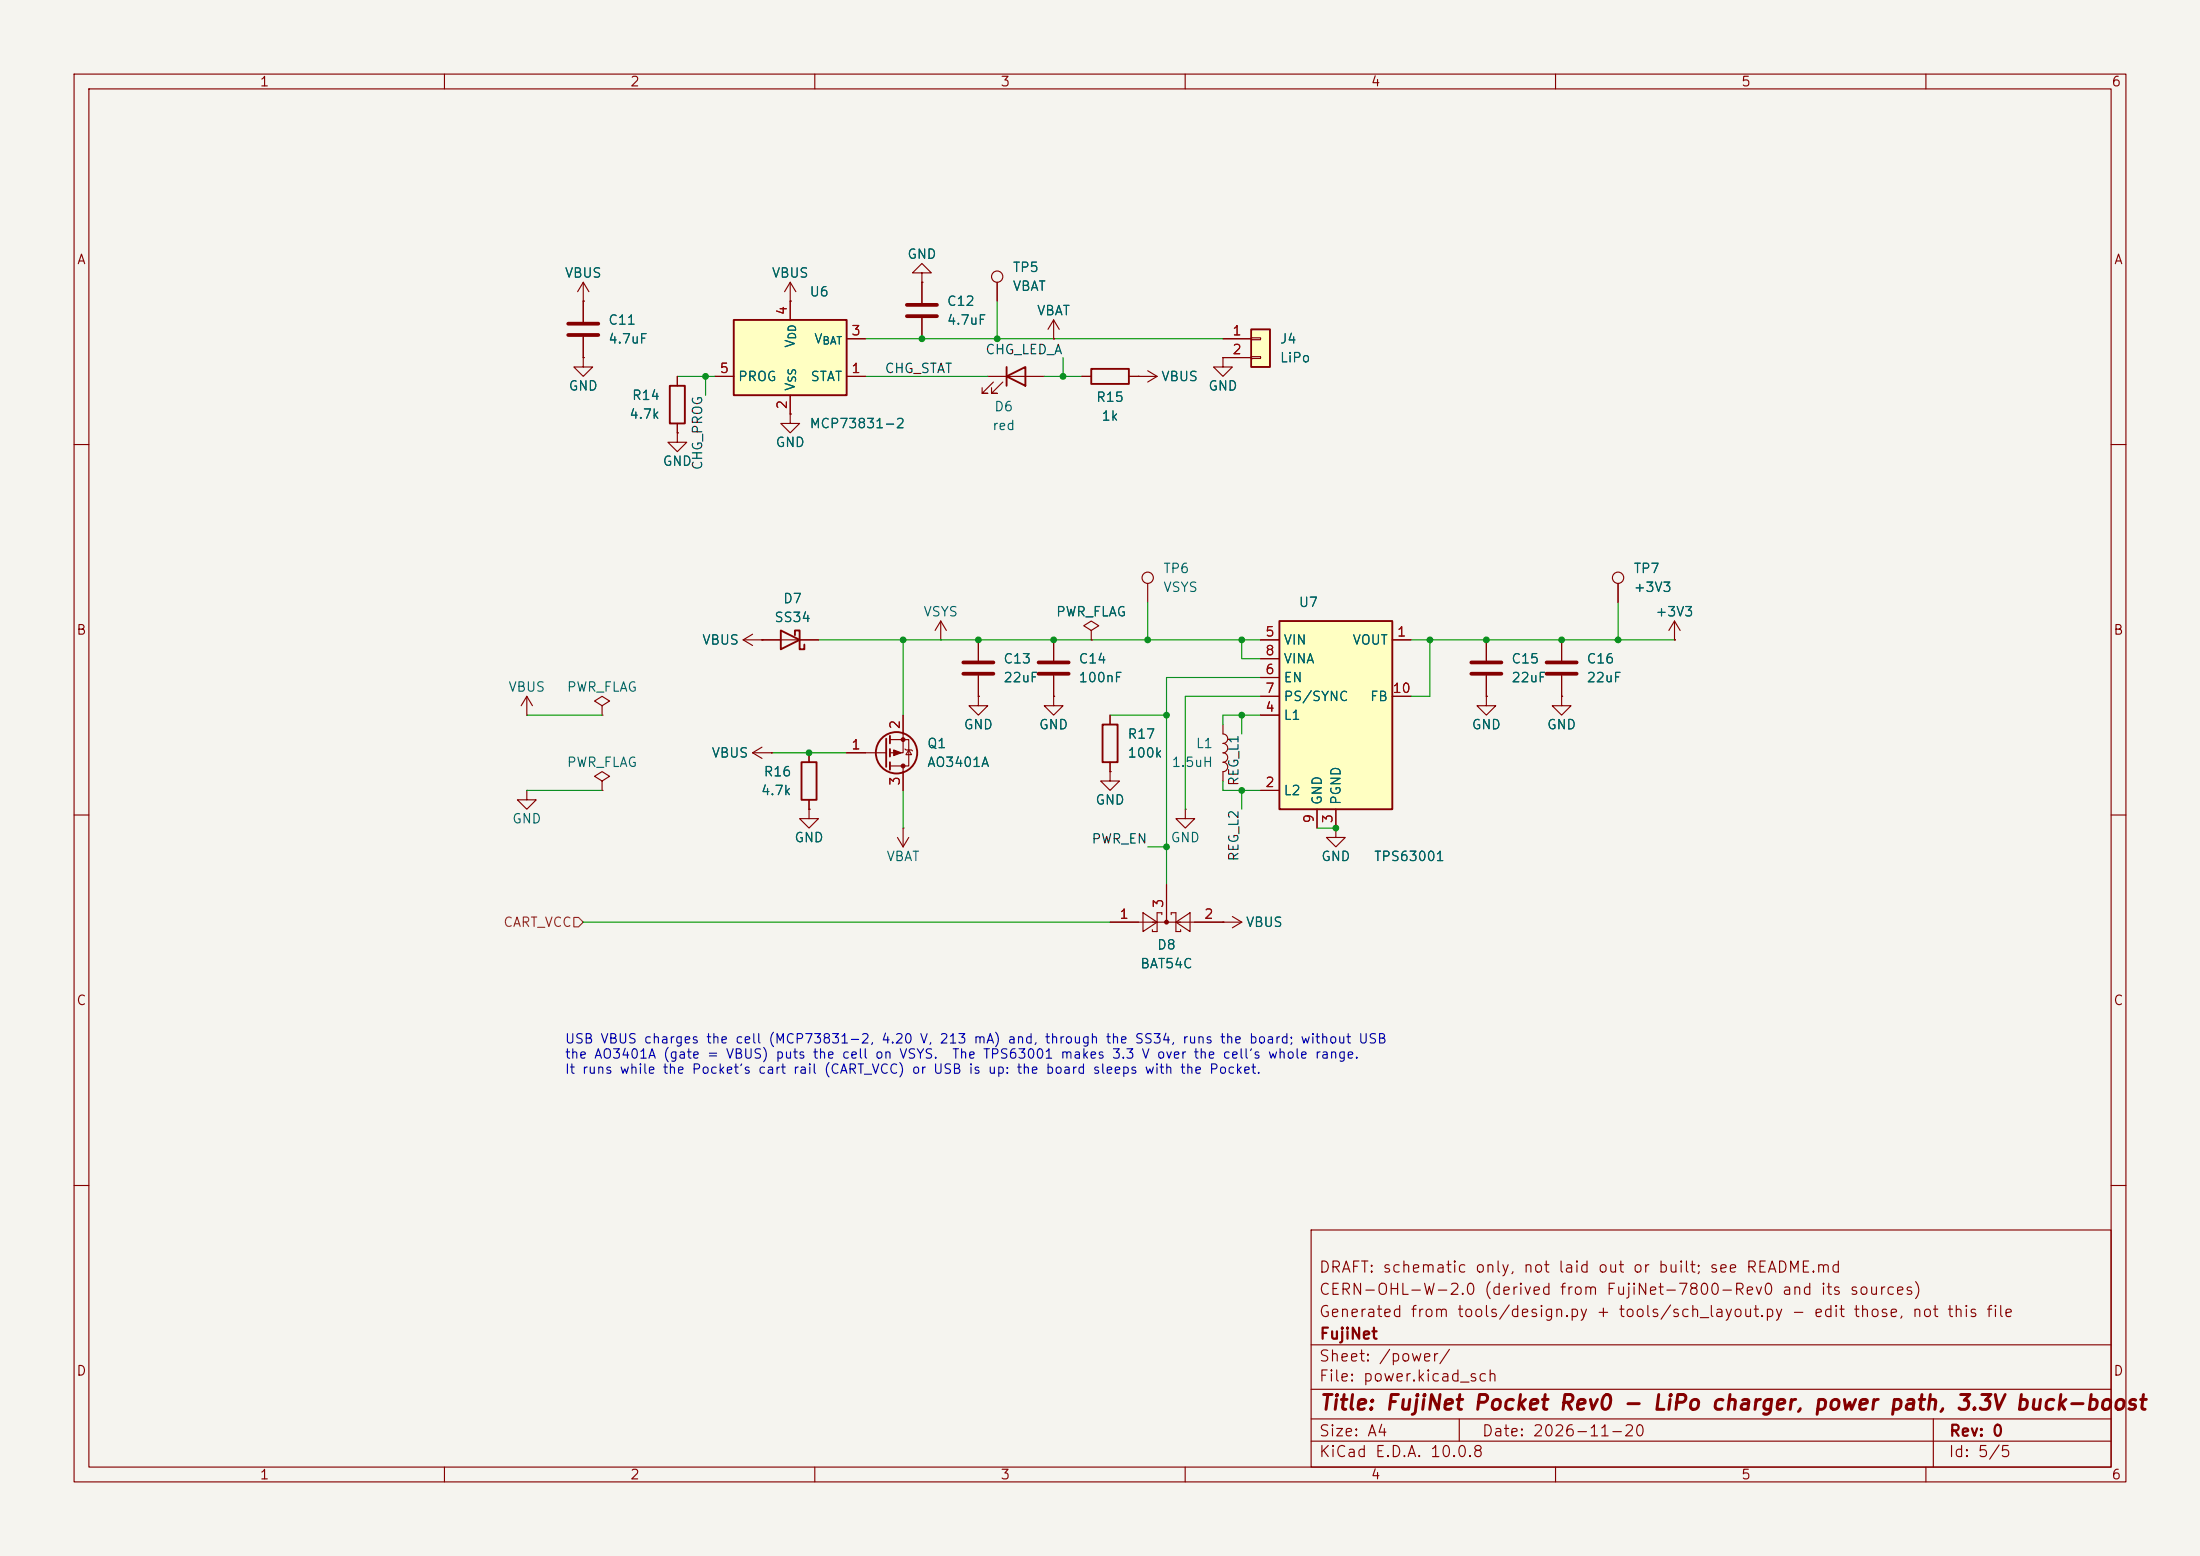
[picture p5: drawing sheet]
<svg xmlns="http://www.w3.org/2000/svg" width="297mm" height="210mm" viewBox="0 0 297 210" stroke-linecap="round" stroke-linejoin="round" font-family="sans-serif">
<path d="M0 0h297v210h-297z" fill="#f5f4ef" stroke="#f5f4ef" stroke-width=".14"/>
<g fill="none" stroke="#840000" stroke-width=".15">
<path d="M10 10h277v190h-277zM12 12h273v186h-273zM60 10v2M110 10v2M160 10v2M210 10v2M260 10v2M78.7 48.3v1.2h1.3l-1.3 1.3-1.2-1.3h1.2M78.7 48.3h.1M10 60h2M285 60h2M200.7 94v1.3h1.2l-1.2 1.2-1.3-1.2h1.3"/>
<path d="M200.7 94h.1M200.7 86.4v2.8M200.7 91.2v2.8M210.8 94v1.3h1.3l-1.3 1.2-1.3-1.2h1.3M210.8 94h.1M10 110h2M180.3 111.8v1.2h1.3l-1.3 1.3-1.2-1.3h1.2M180.3 111.8h.1M285 110h2M10 160h2M177 166h108v32h-108zM285 160h2"/>
<path d="M60 198v2M110 198v2M160 198v2M177 194.5h108M177 191.5h108M177 187.5h108M177 181.5h108M197 191.5v3M210 198v2M260 198v2M261 191.5v6.5"/>
</g>
<path d="M198.6 89.4h4.1M198.6 90.9h4.1" fill="none" stroke="#840000" stroke-width=".51"/>
<path d="M172.7 83.8h15.3v25.4h-15.3z" fill="#ffffc2"/>
<g fill="none" stroke="#840000" stroke-width=".25">
<path d="M90.4 52.1h2.1v5.1h-2.1zM135.9 50.8l2.5-1.3v2.6zM135.9 49.5v2.6M119.6 99.7v3.8M120.1 99.3v1M172.7 83.8h15.3v25.4h-15.3zM108.2 102.9h2v5.1h-2zM120.1 101.1v1M120.1 102.9v1"/>
<circle cx="121" cy="101.6" r="2.79"/>
</g>
<g fill="none" stroke="#840000" stroke-width=".15">
<path d="M78.7 38.1v5.3M78.7 38.1l-.7 1.3M78.7 38.1l.8 1.3M106.7 38.1l-.8 1.3M106.7 38.1l.7 1.3M106.7 38.1v2.5M124.5 36.8h1.2l-1.2-1.2-1.3 1.2h1.3v1.3M124.5 38.1h.1M124.5 38.1v2.8M134.6 38.1v2.5M78.7 40.6h.1M78.7 45.5v2.8"/>
<path d="M91.4 58.4v1.3h1.3l-1.3 1.3-1.2-1.3h1.2M91.4 58.4h.1M91.4 50.8v1.3M91.4 57.2v1.2M106.7 40.6h.1M106.7 55.9v1.3h1.2l-1.2 1.2-1.3-1.2h1.3M106.7 55.9h.1M124.5 42.9v2.8M133.3 50.8h7.7M134.1 51.6l-1.5 1.5h.7h-.7v-.8M135.4 51.6l-1.5 1.5h.7h-.7v-.8M142.2 45.7h.1"/>
<path d="M142.2 43.2l-.7 1.3M142.2 43.2l.8 1.3M142.2 43.2v2.5M218.4 78.7v2.6M71.1 96.5h.1M71.1 94l-.7 1.3M71.1 94l.8 1.3M71.1 94v2.5M81.3 95.3l1-.7-1-.6-1 .6 1 .7v1.2M81.3 96.5h.1M120.1 99.8h2.6v3.6h-2.6M121.9 96.5v5.1h-1.8"/>
<path d="M127 86.4h.1M127 83.8l-.8 1.3M127 83.8l.8 1.3M127 83.8v2.6M132.1 94v1.3h1.2l-1.2 1.2-1.3-1.2h1.3M132.1 94h.1M132.1 86.4v2.8M132.1 91.2v2.8M170.2 86.4h2.5M170.2 96.5h2.5M170.2 91.4h2.5M170.2 94h2.5"/>
<path d="M170.2 88.9h2.5M188 86.4h2.5M188 94h2.5M210.8 86.4v2.8M210.8 91.2v2.8M226.1 86.4h.1M226.1 83.8l-.8 1.3M226.1 83.8l.7 1.3M226.1 83.8v2.6M71.1 106.7v1.3h1.3l-1.3 1.2-1.3-1.2h1.3M71.1 106.7h.1M81.3 105.4l1-.6-1-.7-1 .7 1 .6v1.3"/>
<path d="M81.3 106.7h.1M101.6 101.6h2.5M101.6 101.6l1.3 .8M102.9 100.8l-1.3 .8M104.1 101.6h.1M109.2 109.2v1.3h1.3l-1.3 1.3-1.3-1.3h1.3M109.2 109.2h.1M109.2 101.6v1.3M109.2 108v1.2M114.3 101.6h5.3M121.2 113l.7 1.3M121.9 111.8h.1"/>
<path d="M121.9 103.4v3.3M121.9 111.8v2.5M122.2 101.1l.1 .1h.8l.1 .1M122.7 101.2l.4 .7h-.8zM122.7 113l-.8 1.3M157.5 119.4v5.1M170.2 106.7h2.5M177.8 109.2v2.6M180.3 109.2v2.6M149.9 124.5h17.7M154.3 123.2l1.9 1.3-1.9 1.2zM156.8 123.4v-.2h-.6v2.5h-.6v-.2"/>
<path d="M158.1 123.4v-.2h.6v2.5h.7v-.2M158.7 124.5l2-1.3v2.5zM165.1 124.5h.1M166.4 123.7l1.2 .8M167.6 124.5l-1.2 .7"/>
<circle cx="134.6" cy="37.3" r=".76"/>
<circle cx="218.4" cy="78" r=".76"/>
</g>
<path d="M76.7 43.7h4.1M76.7 45.2h4.1M122.4 42.7h4.1M122.4 41.1h4.1M130 89.4h4.1M130 90.9h4.1M208.8 89.4h4.1M208.8 90.9h4.1" fill="none" stroke="#840000" stroke-width=".51"/>
<g fill="#840000" stroke="#840000" stroke-width=".15">
<path d="M120.6 101.2l1.1 .4-1.1 .4z"/>
<circle cx="121.9" cy="103.4" r=".25"/>
<circle cx="121.9" cy="99.8" r=".25"/>
<circle cx="157.5" cy="124.5" r=".25"/>
</g>
<path d="M168.9 44.5h2.5v5h-2.5z" fill="#ffffc2"/>
<path d="M147.3 49.8h5.1v2h-5.1zM168.9 44.5h2.5v5h-2.5zM148.8 97.8h2.1v5.1h-2.1z" fill="none" stroke="#840000" stroke-width=".25"/>
<g fill="none" stroke="#840000" stroke-width=".15">
<path d="M146 50.8h1.3M152.4 50.8h3.8M153.7 50.8h.1M154.9 50l1.3 .8M156.2 50.8l-1.3 .8M165.1 48.3v1.2h1.3l-1.3 1.3-1.3-1.3h1.3M165.1 48.3h.1M165.1 45.7h3.8M165.1 48.3h3.8M168.9 45.6h1.3v.2h-1.3zM168.9 48.1h1.3v.3h-1.3zM154.9 78.7v2.6"/>
<path d="M142.2 94v1.3h1.3l-1.3 1.2-1.2-1.2h1.2M142.2 94h.1M142.2 86.4v2.8M142.2 91.2v2.8M147.3 85.1l1-.6-1-.7-1 .7 1 .6v1.3M147.3 86.4h.1M149.9 96.5v1.3M165.1 97.8v1.3a.64 .64 0 0 1 .6 .6 .64 .64 0 0 1-.6 .6 .64 .64 0 0 1 .6 .7 .64 .64 0 0 1-.6 .6M149.9 104.1v1.3h1.2l-1.2 1.3-1.3-1.3h1.3M149.9 104.1h.1M149.9 102.9v1.2M160 109.2v1.3h1.3l-1.3 1.3-1.3-1.3h1.3"/>
<path d="M160 109.2h.1M165.1 101.6a.64 .64 0 0 1 .6 .6 .64 .64 0 0 1-.6 .7 .64 .64 0 0 1 .6 .6 .64 .64 0 0 1-.6 .6v1.3"/>
<circle cx="154.9" cy="78" r=".76"/>
</g>
<path d="M140.2 89.4h4.1M140.2 90.9h4.1" fill="none" stroke="#840000" stroke-width=".51"/>
<path d="M99.1 43.2h15.2v10.1h-15.2z" fill="#ffffc2"/>
<path d="M99.1 43.2h15.2v10.1h-15.2zM105.4 85.1l2.5 1.3-2.5 1.2zM107.3 85.7v-.6h.6v2.5h.7v-.6" fill="none" stroke="#840000" stroke-width=".25"/>
<g fill="none" stroke="#840000" stroke-width=".15">
<path d="M124.5 38.1h.1M124.5 38.1v2.8M134.6 38.1v2.5M78.7 40.6h.1M78.7 48.3h.1M78.7 40.6v2.8M78.7 45.5v2.8M91.4 58.4h.1M91.4 50.8v1.3M91.4 57.2v1.2M96.5 50.8h2.6M106.7 55.9h.1"/>
<path d="M106.7 40.6h.1M106.7 40.6v2.6M106.7 53.3v2.6M114.3 50.8h2.5M114.3 45.7h2.5M124.5 42.9v2.8M142.2 45.7h.1M146 50.8h1.3M152.4 50.8h1.3M153.7 50.8h.1M165.1 48.3h.1M165.1 45.7h3.8"/>
<path d="M165.1 48.3h3.8M218.4 78.7v2.6M100.3 86.4l1.3 .7M100.3 86.4h10.2M101.6 85.6l-1.3 .8M102.9 86.4h.1M121.9 96.5v2.6M132.1 94h.1M132.1 86.4v2.8M132.1 91.2v2.8M142.2 94h.1M142.2 86.4v2.8"/>
<path d="M142.2 91.2v2.8M147.3 86.4h.1M149.9 96.5v1.3M170.2 86.4h2.5M170.2 96.5h2.5M170.2 91.4h2.5M170.2 94h2.5M170.2 88.9h2.5M188 86.4h2.5M188 94h2.5M200.7 94h.1M200.7 86.4v2.8"/>
<path d="M200.7 91.2v2.8M210.8 94h.1M210.8 86.4v2.8M210.8 91.2v2.8M226.1 86.4h.1M104.1 101.6h.1M109.2 109.2h.1M109.2 101.6v1.3M109.2 108v1.2M114.3 101.6h2.5M121.9 104.1v2.6M149.9 104.1h.1"/>
<path d="M149.9 102.9v1.2M157.5 119.4v5.1M170.2 106.7h2.5M177.8 109.2v2.6M180.3 111.8h.1M180.3 109.2v2.6M149.9 124.5h3.8M161.3 124.5h3.8M165.1 124.5h.1"/>
</g>
<path d="M77.5 123.8h.6l.6 .7-.6 .6h-.6z" fill="none" stroke="#725600" stroke-width=".15"/>
<g fill="none" stroke="#009600" stroke-width=".15">
<path d="M91.4 50.8h5.1M95.2 50.8v2.5M116.8 50.8h16.5M116.8 45.7h48.3M134.6 40.6v5.1M141 50.8h5M143.5 48.3v2.5M71.1 96.5h10.2M110.5 86.4h59.7M121.9 86.4v10.1M149.9 96.5h7.6M154.9 81.3v5.1"/>
<path d="M167.6 86.4v2.5h2.6M167.6 96.5v2.6M170.2 96.5h-5.1v1.3M170.2 94h-10.2v15.2M170.2 91.4h-12.7v28M190.5 86.4h35.6M193 86.4v7.6h-2.5M218.4 81.3v5.1M71.1 106.7h10.2M104.1 101.6h10.2M121.9 106.7v5.1M154.9 114.3h2.6"/>
<path d="M165.1 105.4v1.3h5.1M167.6 106.7v2.5M177.8 111.8h2.5M78.7 124.5h71.2"/>
</g>
<g fill="#009600">
<circle cx="157.5" cy="96.5" r=".46"/>
<circle cx="167.6" cy="106.7" r=".46"/>
<circle cx="154.9" cy="86.4" r=".46"/>
<circle cx="167.6" cy="96.5" r=".46"/>
<circle cx="167.6" cy="86.4" r=".46"/>
<circle cx="121.9" cy="86.4" r=".46"/>
<circle cx="95.2" cy="50.8" r=".46"/>
<circle cx="143.5" cy="50.8" r=".46"/>
<circle cx="134.6" cy="45.7" r=".46"/>
<circle cx="124.5" cy="45.7" r=".46"/>
<circle cx="193" cy="86.4" r=".46"/>
<circle cx="180.3" cy="111.8" r=".46"/>
<circle cx="157.5" cy="114.3" r=".46"/>
<circle cx="200.7" cy="86.4" r=".46"/>
<circle cx="210.8" cy="86.4" r=".46"/>
<circle cx="218.4" cy="86.4" r=".46"/>
<circle cx="132.1" cy="86.4" r=".46"/>
<circle cx="142.2" cy="86.4" r=".46"/>
<circle cx="109.2" cy="101.6" r=".46"/>
</g>
<text font-size="2" fill="#840000" x="178" y="190.8">Title: FujiNet Pocket Rev0 - LiPo charger, power path, 3.3V buck-boost</text>
<g font-size="1.5" fill="#840000">
<text x="178" y="172.1">DRAFT: schematic only, not laid out or built; see README.md</text>
<text x="178" y="178.1">Generated from tools/design.py + tools/sch_layout.py - edit those, not this file</text>
<text x="178" y="175.1">CERN-OHL-W-2.0 (derived from FujiNet-7800-Rev0 and its sources)</text>
<text x="178" y="184.1">Sheet: /power/</text>
<text x="178" y="181.1">FujiNet</text>
<text x="178" y="186.8">File: power.kicad_sch</text>
<text x="178" y="197">KiCad E.D.A. 10.0.8</text>
<text x="178" y="194.2">Size: A4</text>
<text x="200" y="194.2">Date: 2026-11-20</text>
<text x="263" y="197">Id: 5/5</text>
<text x="263" y="194.2">Rev: 0</text>
</g>
<g font-size="1.3" fill="#840000">
<text x="35" y="12">1</text>
<text x="85" y="12">2</text>
<text x="135" y="12">3</text>
<text x="185" y="12">4</text>
<text x="235" y="12">5</text>
<text x="285" y="12">6</text>
<text x="10.3" y="36">A</text>
<text x="285.3" y="36">A</text>
<text x="10.2" y="86">B</text>
<text x="285.2" y="86">B</text>
<text x="10.2" y="136">C</text>
<text x="285.2" y="136">C</text>
<text x="10.2" y="186">D</text>
<text x="285.2" y="186">D</text>
<text x="35" y="200">1</text>
<text x="85" y="200">2</text>
<text x="135" y="200">3</text>
<text x="185" y="200">4</text>
<text x="235" y="200">5</text>
<text x="285" y="200">6</text>
</g>
<g font-size="1.3" fill="#006464">
<text x="122.4" y="35.3">GND</text>
<text x="76.2" y="37.8">VBUS</text>
<text x="104.1" y="37.8">VBUS</text>
<text x="109.2" y="40.3">U6</text>
<text x="127.7" y="41.6">C12</text>
<text x="136.6" y="37">TP5</text>
<text x="136.6" y="39.6">VBAT</text>
<text x="82" y="44.1">C11</text>
<text x="82" y="46.7">4.7uF</text>
<text x="107.6" y="47" transform="rotate(-90 107.6 47)">V</text>
<text x="109.8" y="46.7">V</text>
<text x="127.7" y="44.1">4.7uF</text>
<text x="139.9" y="42.9">VBAT</text>
<text x="172.7" y="46.7">J4</text>
<text x="76.7" y="53">GND</text>
<text x="99.5" y="51.8">PROG</text>
<text x="107.6" y="52.9" transform="rotate(-90 107.6 52.9)">V</text>
<text x="109.3" y="51.8">STAT</text>
<text x="156.7" y="51.8">VBUS</text>
<text x="163" y="53">GND</text>
<text x="172.7" y="49.2">LiPo</text>
<text x="84.9" y="56.8">4.7k</text>
<text x="85.2" y="54.3">R14</text>
<text x="109.2" y="58.1">MCP73831-2</text>
<text x="133.9" y="58.4">red</text>
<text x="134.1" y="55.8">D6</text>
<text x="147.9" y="54.6">R15</text>
<text x="148.6" y="57.1">1k</text>
<text x="89.4" y="63.2">GND</text>
<text x="104.6" y="60.7">GND</text>
<text x="157" y="77.7">TP6</text>
<text x="220.5" y="77.7">TP7</text>
<text x="105.6" y="81.7">D7</text>
<text x="124.6" y="83.5">VSYS</text>
<text x="142.5" y="83.5">PWR_FLAG</text>
<text x="157" y="80.2">VSYS</text>
<text x="175.2" y="82.2">U7</text>
<text x="220.5" y="80.2">+3V3</text>
<text x="223.4" y="83.5">+3V3</text>
<text x="94.7" y="87.3">VBUS</text>
<text x="104.5" y="84.3">SS34</text>
<text x="135.4" y="89.9">C13</text>
<text x="145.5" y="89.9">C14</text>
<text x="173.2" y="87.3">VIN</text>
<text x="173.2" y="89.9">VINA</text>
<text x="182.5" y="87.3">VOUT</text>
<text x="203.9" y="89.9">C15</text>
<text x="214.1" y="89.9">C16</text>
<text x="68.5" y="93.7">VBUS</text>
<text x="76.4" y="93.7">PWR_FLAG</text>
<text x="135.4" y="92.4">22uF</text>
<text x="145.5" y="92.4">100nF</text>
<text x="173.2" y="92.4">EN</text>
<text x="173.2" y="94.9">PS/SYNC</text>
<text x="184.9" y="94.9">FB</text>
<text x="203.9" y="92.4">22uF</text>
<text x="214.1" y="92.4">22uF</text>
<text x="125.1" y="101.3">Q1</text>
<text x="130" y="98.8">GND</text>
<text x="140.2" y="98.8">GND</text>
<text x="152.1" y="100">R17</text>
<text x="161.4" y="101.3">L1</text>
<text x="173.2" y="97.5">L1</text>
<text x="198.6" y="98.8">GND</text>
<text x="208.8" y="98.8">GND</text>
<text x="76.4" y="103.8">PWR_FLAG</text>
<text x="96" y="102.6">VBUS</text>
<text x="102.6" y="107.6">4.7k</text>
<text x="103" y="105.1">R16</text>
<text x="125.1" y="103.8">AO3401A</text>
<text x="152.1" y="102.6">100k</text>
<text x="158.1" y="103.8">1.5uH</text>
<text x="173.2" y="107.6">L2</text>
<text x="69.1" y="111.5">GND</text>
<text x="107.2" y="114">GND</text>
<text x="147.8" y="108.9">GND</text>
<text x="158" y="114">GND</text>
<text x="178.8" y="108.7" transform="rotate(-90 178.8 108.7)">GND</text>
<text x="181.3" y="108.7" transform="rotate(-90 181.3 108.7)">PGND</text>
<text x="119.6" y="116.5">VBAT</text>
<text x="178.3" y="116.5">GND</text>
<text x="185.4" y="116.5">TPS63001</text>
<text x="168.1" y="125.4">VBUS</text>
<text x="153.8" y="131">BAT54C</text>
<text x="156.1" y="128.5">D8</text>
</g>
<g font-size="1.3" fill="#a90000">
<text x="106.5" y="42.6" transform="rotate(-90 106.5 42.6)">4</text>
<text x="114.8" y="45.6">3</text>
<text x="166.3" y="45.6">1</text>
<text x="97.1" y="50.7">5</text>
<text x="114.8" y="50.7">1</text>
<text x="166.3" y="48.1">2</text>
<text x="106.5" y="55.3" transform="rotate(-90 106.5 55.3)">2</text>
<text x="170.7" y="86.2">5</text>
<text x="170.7" y="88.8">8</text>
<text x="188.5" y="86.2">1</text>
<text x="170.7" y="91.3">6</text>
<text x="170.7" y="93.8">7</text>
<text x="187.9" y="93.8">10</text>
<text x="114.8" y="101.5">1</text>
<text x="121.8" y="98.5" transform="rotate(-90 121.8 98.5)">2</text>
<text x="170.7" y="96.4">4</text>
<text x="121.8" y="106.1" transform="rotate(-90 121.8 106.1)">3</text>
<text x="170.7" y="106.5">2</text>
<text x="177.7" y="111.2" transform="rotate(-90 177.7 111.2)">9</text>
<text x="180.2" y="111.2" transform="rotate(-90 180.2 111.2)">3</text>
<text x="151" y="124.3">1</text>
<text x="157.3" y="122.7" transform="rotate(-90 157.3 122.7)">3</text>
<text x="162.5" y="124.3">2</text>
</g>
<g font-size="1.3" fill="#0f0f0f">
<text x="119.4" y="50.7">CHG_STAT</text>
<text x="132.9" y="48.1">CHG_LED_A</text>
<text x="95.1" y="63.5" transform="rotate(-90 95.1 63.5)">CHG_PROG</text>
<text x="167.5" y="106.2" transform="rotate(-90 167.5 106.2)">REG_L1</text>
<text x="147.3" y="114.2">PWR_EN</text>
<text x="167.5" y="116.3" transform="rotate(-90 167.5 116.3)">REG_L2</text>
</g>
<text font-size="1.3" fill="#725600" x="67.9" y="125.4">CART_VCC</text>
<g font-size="1.3" fill="#0000c2">
<text x="76.2" y="141.2">USB VBUS charges the cell (MCP73831-2, 4.20 V, 213 mA) and, through the SS34, runs the board; without USB</text>
<text x="76.2" y="143.2">the AO3401A (gate = VBUS) puts the cell on VSYS.</text>
<text x="128.4" y="143.2">The TPS63001 makes 3.3 V over the cell's whole range.</text>
<text x="76.2" y="145.2">It runs while the Pocket's cart rail (CART_VCC) or USB is up: the board sleeps with the Pocket.</text>
</g>
<g font-size="1" fill="#006464">
<text x="107.7" y="45.9" transform="rotate(-90 107.7 45.9)">DD</text>
<text x="110.9" y="46.7">BAT</text>
<text x="107.7" y="51.7" transform="rotate(-90 107.7 51.7)">SS</text>
</g>
</svg>
